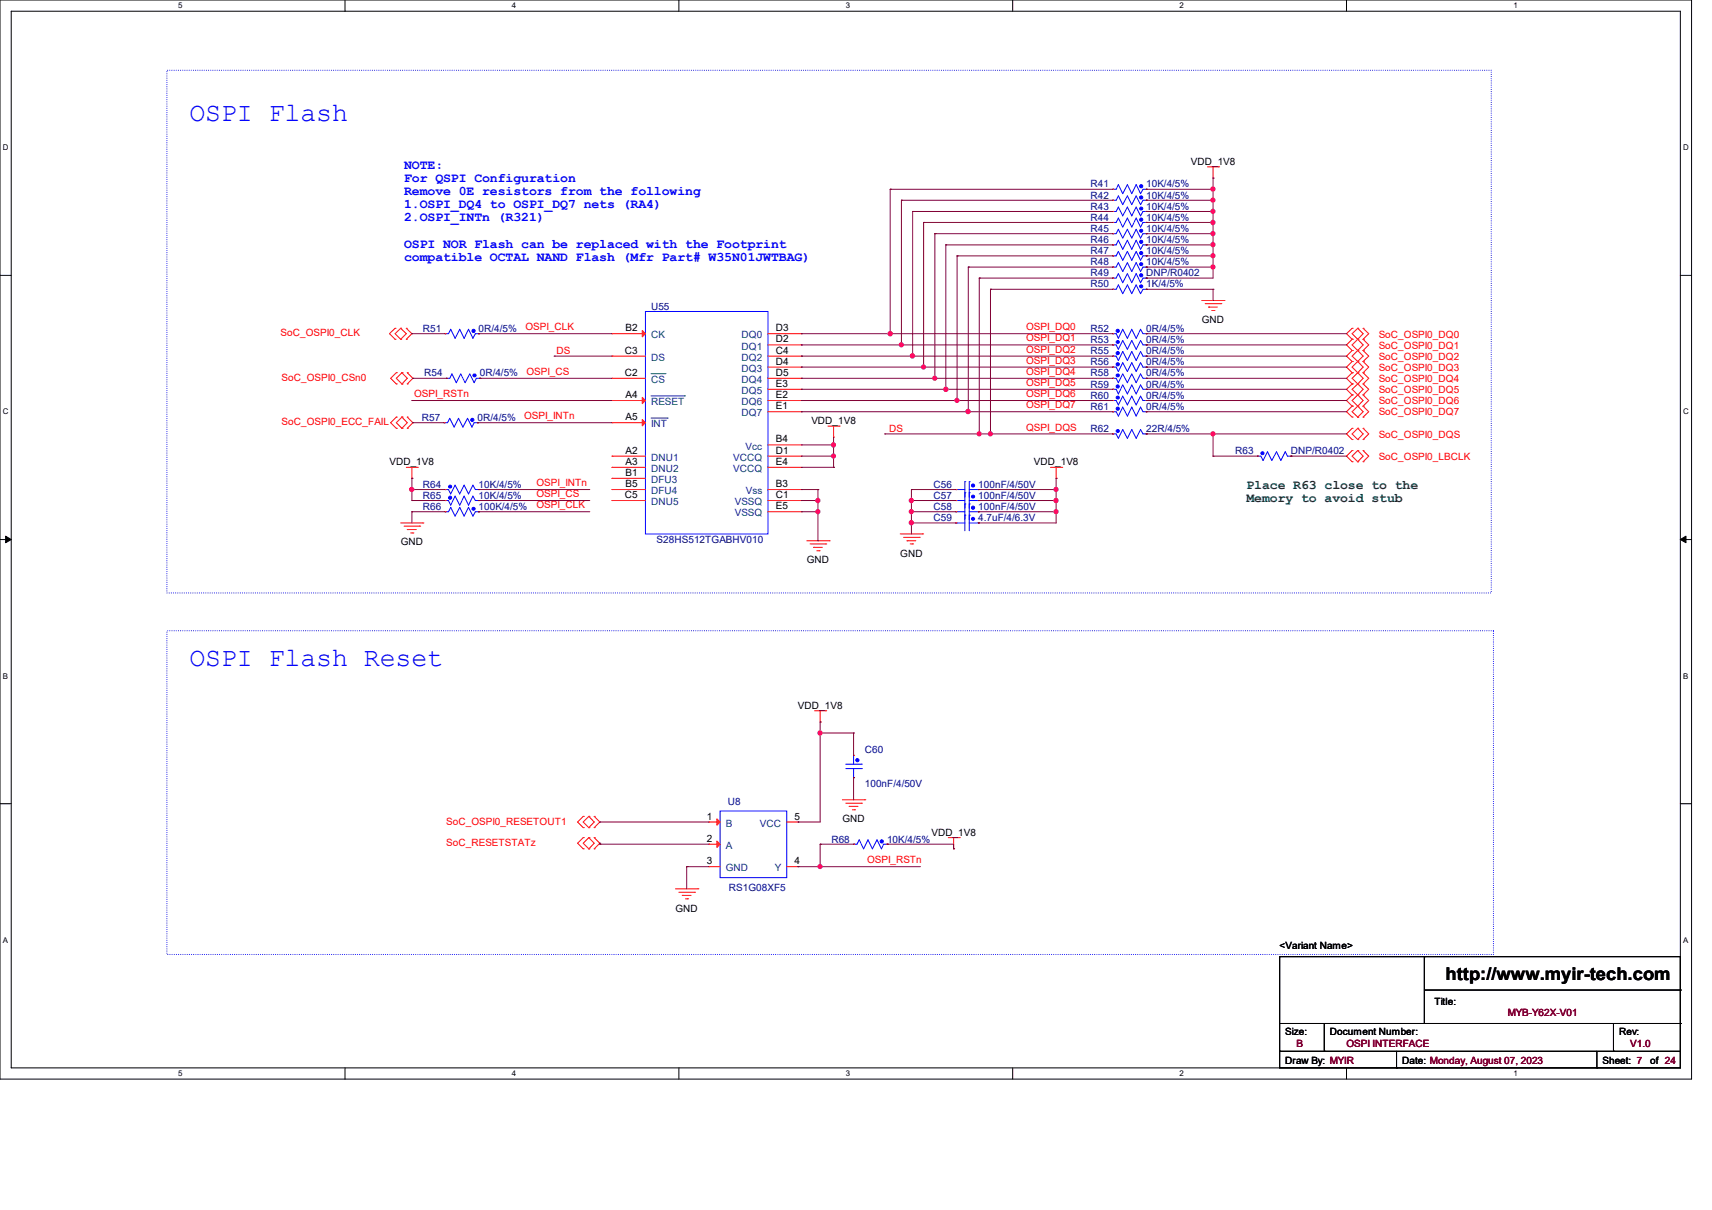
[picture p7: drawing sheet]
<svg xmlns="http://www.w3.org/2000/svg" width="297mm" height="210mm" viewBox="0 0 297 210" stroke-linecap="round" stroke-linejoin="round" font-family="sans-serif">
<g fill="none" stroke="#000" stroke-width=".17">
<path d="M0 0h293.5v187.3h-293.5zM1.9 1.9h289.6v183.4h-289.6zM59.9 0v1.9M117.8 0v1.9M175.7 0v1.9M233.6 0v1.9M0 47.8h1.9M291.5 47.8h2M0 93.6h1.9M1 93l.9 .6-.9 .6zM291.5 93.6l1-.6v1.2zM291.5 93.6h2"/>
<path d="M0 139.5h1.9M291.5 139.5h2M222 166h69.5v19.3h-69.5zM222 177.6h69.5M229.7 177.6v4.9M247.1 166h.1M247.1 166v11.6M247.1 171.8h44.4M279.9 177.6v4.9M291.5 177.6h.1M291.5 171.8h.1M59.9 185.3v2"/>
<path d="M117.8 185.3v2M175.7 185.3v2M222 182.5h.1M222 182.5h69.5M229.7 182.5h.1M233.6 185.3v2M242.3 185.3h.1M242.3 182.5v2.8M277 185.3h.1M277 182.5v2.8M279.9 182.5h.1"/>
</g>
<path d="M1 93l.9 .6-.9 .6zM291.5 93.6l1-.6v1.2z" fill="#000"/>
<path d="M29 12.2h229.7v90.7h-229.7zM29 109.5h230.1v56.2h-230.1z" fill="none" stroke="#00f" stroke-width=".17" stroke-dasharray="0 .3"/>
<g fill="none" stroke="#f00" stroke-width=".17">
<path d="M209.5 29h1.9M210.4 30.9h.1M210.4 29v1.9M211.4 29h.1M68.5 58.9h.1M68.5 57h.1M68.5 57l-.9 .9 .9 1M69.5 57h.1M69.5 58.9h.1M69.5 57l1 .9-1 1M69.5 57l-1 .9 1 1M70.5 58.9h.1"/>
<path d="M70.5 57h.1M70.5 57l1 .9-1 1M208.5 52.2h3.8M209.1 52.7h2.7M209.7 53.3h.1M209.7 53.3h1.5M210.2 53.9h.4M210.6 53.9h.1M211.8 52.7h.1M212.3 52.2h.1M234.6 57h.1M234.6 58.9h.1"/>
<path d="M234.6 57l-1 .9 1 1M234.6 58.9l-1 1 1 .9M235.5 58.9h.1M235.5 57h.1M235.5 57l-.9 .9 .9 1M235.5 57l1 .9-1 1M235.5 58.9l-.9 1 .9 .9M235.5 58.9l1 1-1 .9M236.5 57h.1M236.5 58.9h.1M236.5 57l.9 .9-.9 1M236.5 58.9l.9 1-.9 .9"/>
<path d="M68.7 66.6h.1M68.7 64.7h.1M68.7 74.3h.1M68.7 72.4h.1M68.7 64.7l-.9 1 .9 .9M68.7 72.4l-.9 1 .9 .9M69.7 64.7h.1M69.7 66.6h.1M69.7 72.4h.1M69.7 74.3h.1M69.7 64.7l1 1-1 .9M69.7 64.7l-1 1 1 .9"/>
<path d="M69.7 72.4l1 1-1 .9M69.7 72.4l-1 1 1 .9M70.7 66.6h.1M70.7 64.7h.1M70.7 74.3h.1M70.7 72.4h.1M70.7 64.7l.9 1-.9 .9M70.7 72.4l.9 1-.9 .9M143.6 74h2M144.6 75.9h.1M144.6 74v1.9M145.6 74h.1"/>
<path d="M234.6 74.3h.1M234.6 76.3h.1M234.6 78.2h.1M234.6 60.8h.1M234.6 62.7h.1M234.6 64.7h.1M234.6 66.6h.1M234.6 68.5h.1M234.6 70.5h.1M234.6 72.4h.1M234.6 74.3l-1 1 1 1M234.6 78.2l-1 1 1 .9"/>
<path d="M234.6 62.7l-1 1 1 1M234.6 60.8l-1 1 1 .9M234.6 64.7l-1 1 1 .9M234.6 68.5l-1 1 1 1M234.6 66.6l-1 1 1 .9M234.6 70.5l-1 1 1 .9M235.5 76.3h.1M235.5 74.3h.1M235.5 78.2h.1M235.5 60.8h.1M235.5 62.7h.1M235.5 64.7h.1"/>
<path d="M235.5 66.6h.1M235.5 68.5h.1M235.5 70.5h.1M235.5 72.4h.1M235.5 74.3l-.9 1 .9 1M235.5 74.3l1 1-1 1M235.5 78.2l-.9 1 .9 .9M235.5 78.2l1 1-1 .9M235.5 60.8l-.9 1 .9 .9M235.5 60.8l1 1-1.9 1.9 .9 1M235.5 62.7l1 1-1 1M235.5 64.7l-.9 1 1.9 1.9-1 .9"/>
<path d="M235.5 64.7l1 1-1 .9M235.5 66.6l-.9 1 .9 .9M235.5 68.5l-.9 1 .9 1M235.5 68.5l1 1-1 1M235.5 70.5l-.9 1 .9 .9M235.5 70.5l1 1-1 .9M236.5 74.3h.1M236.5 76.3h.1M236.5 78.2h.1M236.5 60.8h.1M236.5 62.7h.1M236.5 64.7h.1"/>
<path d="M236.5 66.6h.1M236.5 68.5h.1M236.5 70.5h.1M236.5 72.4h.1M236.5 74.3l.9 1-.9 1M236.5 78.2l.9 1-.9 .9M236.5 62.7l.9 1-.9 1M236.5 60.8l.9 1-.9 .9M236.5 68.5l.9 1-.9 1M236.5 64.7l.9 1-.9 .9M236.5 66.6l.9 1-.9 .9M236.5 70.5l.9 1-.9 .9"/>
<path d="M69.5 90.8h3.9M70.1 91.3h2.7M70.5 81.1h1.9M70.7 91.9h.1M70.7 91.9h1.5M71.2 92.5h.4M71.5 83h.1M71.5 81.1v1.9M71.6 92.5h.1M72.4 81.1h.1M72.8 91.3h.1M73.4 90.8h.1"/>
<path d="M140 93.9h3.8M140.5 94.4h2.8M141.1 95h.1M141.1 95h1.6M141.7 95.6h.4M142.1 95.6h.1M143.3 94.4h.1M143.8 93.9h.1M156.2 92.7h3.9M156.8 93.3h2.7M157.4 93.9h.1M157.4 93.9h1.5"/>
<path d="M157.9 94.4h.4M158.3 94.4h.1M159.5 93.3h.1M160.1 92.7h.1M182.2 81.1h2M183.2 83h.1M183.2 81.1v1.9M184.2 81.1h.1M234.6 80.1h.1M235.5 80.1h.1M236.5 80.1h.1M141.3 123.4h2"/>
<path d="M142.3 125.3h.1M142.3 123.4v1.9M143.3 123.4h.1M146.1 138.8h3.9M146.7 139.4h2.7M147.3 140h.1M147.3 140h1.5M149.4 139.4h.1M150 138.8h.1M101.2 143.6h.1M101.2 141.7h.1M101.2 147.3h.1"/>
<path d="M101.2 145.4h.1M101.2 141.7l-1 1 1 .9M101.2 145.4l-1 .9 1 1M102.2 141.7h.1M102.2 143.6h.1M102.2 145.4h.1M102.2 147.3h.1M102.2 141.7l.9 1-.9 .9M102.2 141.7l-1 1 1 .9M102.2 145.4l.9 .9-.9 1M102.2 145.4l-1 .9 1 1M103.1 143.6h.1"/>
<path d="M103.1 141.7h.1M103.1 147.3h.1M103.1 145.4h.1M103.1 141.7l1 1-1 .9M103.1 145.4l1 .9-1 1M117.2 154.3h3.9M117.8 154.9h2.7M118.4 155.4h.1M118.4 155.4h1.5M118.9 156h.4M119.3 156h.1M120.5 154.9h.1"/>
<path d="M121.1 154.3h.1M147.9 140.5h.4M148.3 140.5h.1M164.5 145.4h1.9M165.4 147.3h.1M165.4 145.4v1.9M166.4 145.4h.1"/>
</g>
<path d="M193 57.9h.1M193 57.9h.6l.4 .8 .8-1.5 .8 1.5 .7-1.5 .8 1.5 .8-1.5 .4 .7h.5M198.8 57.9h.1" fill="none" stroke="#00f" stroke-width=".17"/>
<circle cx="193.9" cy="57.4" r=".28" fill="#00f"/>
<g fill="none" stroke="#00f" stroke-width=".17">
<path d="M218.1 79.2h.1M218.1 79.2h.6l.4 .7 .8-1.5 .7 1.5 .8-1.5 .8 1.5 .8-1.5 .4 .8h.5M223.9 79.2h.1"/>
<circle cx="193.9" cy="57.4" r=".28"/>
</g>
<path d="M193 57.9h.1M198.8 57.9h.1" fill="none" stroke="#f00" stroke-width=".17"/>
<circle cx="219" cy="78.7" r=".27" fill="#00f"/>
<g fill="none" stroke="#00f" stroke-width=".17">
<path d="M193 63.7h.1M193 63.7h.6l.4 .8 .8-1.6 .8 1.6 .7-1.6 .8 1.6 .8-1.6 .4 .8h.5M198.8 63.7h.1"/>
<circle cx="219" cy="78.7" r=".27"/>
</g>
<path d="M218.1 79.2h.1M223.9 79.2h.1" fill="none" stroke="#f00" stroke-width=".17"/>
<circle cx="193.9" cy="63.2" r=".28" fill="#00f"/>
<g fill="none" stroke="#00f" stroke-width=".17">
<path d="M193 40.6h.1M193 40.6h.6l.4-.8 .8 1.5 .8-1.5 .7 1.5 .8-1.5 .8 1.5 .4-.7h.5M198.8 40.6h.1"/>
<circle cx="193.9" cy="63.2" r=".28"/>
</g>
<path d="M193 63.7h.1M198.8 63.7h.1" fill="none" stroke="#f00" stroke-width=".17"/>
<circle cx="198" cy="40" r=".27" fill="#00f"/>
<g fill="none" stroke="#00f" stroke-width=".17">
<path d="M148.1 146.5h.1M148.1 146.5h.6l.4-.7 .7 1.5 .8-1.5 .7 1.5 .8-1.5 .8 1.5 .4-.8h.6M153.9 146.5h.1"/>
<circle cx="198" cy="40" r=".27"/>
</g>
<path d="M193 40.6h.1M198.8 40.6h.1" fill="none" stroke="#f00" stroke-width=".17"/>
<circle cx="153" cy="146" r=".28" fill="#00f"/>
<g fill="none" stroke="#00f" stroke-width=".17">
<path d="M77.2 57.9h.1M77.2 57.9h.6l.4-.7 .8 1.5 .8-1.5 .7 1.5 .8-1.5 .7 1.5 .5-.8h.5M83 57.9h.1"/>
<circle cx="153" cy="146" r=".28"/>
</g>
<path d="M148.1 146.5h.1M153.9 146.5h.1" fill="none" stroke="#f00" stroke-width=".17"/>
<circle cx="82.1" cy="57.4" r=".28" fill="#00f"/>
<g fill="none" stroke="#00f" stroke-width=".17">
<path d="M77.2 88.8h.1M77.2 88.8h.6l.4-.7 .8 1.5 .8-1.5 .7 1.5 .8-1.5 .7 1.5 .5-.8h.5M83 88.8h.1"/>
<circle cx="82.1" cy="57.4" r=".28"/>
</g>
<path d="M77.2 57.9h.1M83 57.9h.1" fill="none" stroke="#f00" stroke-width=".17"/>
<circle cx="82.2" cy="88.3" r=".27" fill="#00f"/>
<g fill="none" stroke="#00f" stroke-width=".17">
<path d="M193 32.9h.1M193 32.9h.6l.4-.9 .8 1.6 .8-1.6 .7 1.6 .8-1.6 .8 1.6 .4-.7h.5M198.8 32.9h.1"/>
<circle cx="82.2" cy="88.3" r=".27"/>
</g>
<path d="M77.2 88.8h.1M83 88.8h.1" fill="none" stroke="#f00" stroke-width=".17"/>
<circle cx="198" cy="32.3" r=".28" fill="#00f"/>
<g fill="none" stroke="#00f" stroke-width=".17">
<path d="M193 65.7h.1M193 65.7h.6l.4 .7 .8-1.5 .8 1.5 .7-1.5 .8 1.5 .8-1.5 .4 .8h.5M198.8 65.7h.1"/>
<circle cx="198" cy="32.3" r=".28"/>
</g>
<path d="M193 32.9h.1M198.8 32.9h.1" fill="none" stroke="#f00" stroke-width=".17"/>
<circle cx="193.9" cy="65.2" r=".27" fill="#00f"/>
<g fill="none" stroke="#00f" stroke-width=".17">
<path d="M112 54.1h21.2v38.6h-21.2z"/>
<circle cx="193.9" cy="65.2" r=".27"/>
</g>
<path d="M193 65.7h.1M198.8 65.7h.1" fill="none" stroke="#f00" stroke-width=".17"/>
<path d="M111.4 57.4l.6 .5-.6 .6z" fill="#f00"/>
<g fill="none" stroke="#f00" stroke-width=".17">
<path d="M106.2 57.9h.1M106.2 57.9h5.8M111.4 57.4l.6 .5-.6 .6zM133.2 57.9h5.8M133.2 59.9h5.8M139 57.9h.1M139 59.9h.1M106.2 79.2h.1M106.2 65.7h.1M106.2 79.2h5.8M106.2 65.7h5.8M133.2 61.8h5.8"/>
<path d="M133.2 63.7h5.8M133.2 65.7h5.8M133.2 67.6h5.8M133.2 69.5h5.8M133.2 71.5h5.8M139 61.8h.1M139 63.7h.1M139 65.7h.1M139 67.6h.1M139 69.5h.1M139 71.5h.1M106.2 81.1h.1"/>
<path d="M106.2 81.1h5.8"/>
</g>
<path d="M112.9 64.9h2.5M115.4 64.9h.1" fill="none" stroke="#004080" stroke-width=".17"/>
<path d="M111.4 69l.6 .5-.6 .6z" fill="#f00"/>
<path d="M106.2 69.5h.1M106.2 69.5h5.8M111.4 69l.6 .5-.6 .6zM106.2 83h.1M106.2 85h.1M106.2 83h5.8M106.2 85h5.8" fill="none" stroke="#f00" stroke-width=".17"/>
<path d="M112.9 68.7h5.8M118.7 68.7h.1" fill="none" stroke="#004080" stroke-width=".17"/>
<path d="M111.4 72.8l.6 .6-.6 .5z" fill="#f00"/>
<g fill="none" stroke="#f00" stroke-width=".17">
<path d="M106.2 73.4h.1M106.2 61.8h.1M106.2 73.4h5.8M106.2 61.8h5.8M111.4 72.8l.6 .6-.6 .5zM133.2 77.2h5.8M133.2 79.2h5.8M139 77.2h.1M139 79.2h.1M106.2 86.9h.1M106.2 86.9h5.8M133.2 81.1h5.8"/>
<path d="M133.2 85h5.8M133.2 86.9h5.8M133.2 88.8h5.8M139 81.1h.1M139 85h.1M139 86.9h.1M139 88.8h.1"/>
</g>
<path d="M112.9 72.6h2.8M115.7 72.6h.1" fill="none" stroke="#004080" stroke-width=".17"/>
<path d="M193 59.9h.1M193 59.9h.6l.4 .7 .8-1.5 .8 1.5 .7-1.5 .8 1.5 .8-1.5 .4 .8h.5M198.8 59.9h.1" fill="none" stroke="#00f" stroke-width=".17"/>
<circle cx="193.9" cy="59.4" r=".27" fill="#00f"/>
<g fill="none" stroke="#00f" stroke-width=".17">
<path d="M193 34.8h.1M193 34.8h.6l.4-.8 .8 1.5 .8-1.5 .7 1.5 .8-1.5 .8 1.5 .4-.7h.5M198.8 34.8h.1"/>
<circle cx="193.9" cy="59.4" r=".27"/>
</g>
<path d="M193 59.9h.1M198.8 59.9h.1" fill="none" stroke="#f00" stroke-width=".17"/>
<circle cx="198" cy="34.3" r=".28" fill="#00f"/>
<g fill="none" stroke="#00f" stroke-width=".17">
<path d="M193 46.4h.1M193 46.4h.6l.4-.8 .8 1.5 .8-1.5 .7 1.5 .8-1.5 .8 1.5 .4-.7h.5M198.8 46.4h.1"/>
<circle cx="198" cy="34.3" r=".28"/>
</g>
<path d="M193 34.8h.1M198.8 34.8h.1" fill="none" stroke="#f00" stroke-width=".17"/>
<circle cx="198" cy="45.8" r=".27" fill="#00f"/>
<g fill="none" stroke="#00f" stroke-width=".17">
<path d="M193 67.6h.1M193 67.6h.6l.4 .8 .8-1.6 .8 1.6 .7-1.6 .8 1.6 .8-1.6 .4 .8h.5M198.8 67.6h.1"/>
<circle cx="198" cy="45.8" r=".27"/>
</g>
<path d="M193 46.4h.1M198.8 46.4h.1" fill="none" stroke="#f00" stroke-width=".17"/>
<circle cx="193.9" cy="67.1" r=".28" fill="#00f"/>
<g fill="none" stroke="#00f" stroke-width=".17">
<path d="M193 61.8h.1M193 61.8h.6l.4 .8 .8-1.6 .8 1.6 .7-1.6 .8 1.6 .8-1.6 .4 .8h.5M198.8 61.8h.1"/>
<circle cx="193.9" cy="67.1" r=".28"/>
</g>
<path d="M193 67.6h.1M198.8 67.6h.1" fill="none" stroke="#f00" stroke-width=".17"/>
<circle cx="193.9" cy="61.3" r=".28" fill="#00f"/>
<g fill="none" stroke="#00f" stroke-width=".17">
<path d="M77.4 65.7h.1M77.4 65.7h.6l.4-.8 .8 1.5 .7-1.5 .8 1.5 .8-1.5 .8 1.5 .3-.7h.6M83.2 65.7h.1"/>
<circle cx="193.9" cy="61.3" r=".28"/>
</g>
<path d="M193 61.8h.1M198.8 61.8h.1" fill="none" stroke="#f00" stroke-width=".17"/>
<circle cx="82.3" cy="65.2" r=".27" fill="#00f"/>
<g fill="none" stroke="#00f" stroke-width=".17">
<path d="M193 38.6h.1M193 38.6h.6l.4-.8 .8 1.6 .8-1.6 .7 1.6 .8-1.6 .8 1.6 .4-.8h.5M198.8 38.6h.1"/>
<circle cx="82.3" cy="65.2" r=".27"/>
</g>
<path d="M77.4 65.7h.1M83.2 65.7h.1" fill="none" stroke="#f00" stroke-width=".17"/>
<circle cx="198" cy="38.1" r=".28" fill="#00f"/>
<g fill="none" stroke="#00f" stroke-width=".17">
<path d="M77.2 86.9h.1M77.2 86.9h.6l.4 .8 .8-1.6 .8 1.6 .7-1.6 .8 1.6 .7-1.6 .5 .8h.5M83 86.9h.1"/>
<circle cx="198" cy="38.1" r=".28"/>
</g>
<path d="M193 38.6h.1M198.8 38.6h.1" fill="none" stroke="#f00" stroke-width=".17"/>
<circle cx="78.1" cy="86.4" r=".28" fill="#00f"/>
<g fill="none" stroke="#00f" stroke-width=".17">
<path d="M193 69.5h.1M193 69.5h.6l.4 .8 .8-1.6 .8 1.6 .7-1.6 .8 1.6 .8-1.6 .4 .8h.5M198.8 69.5h.1"/>
<circle cx="78.1" cy="86.4" r=".28"/>
</g>
<path d="M77.2 86.9h.1M83 86.9h.1" fill="none" stroke="#f00" stroke-width=".17"/>
<circle cx="193.9" cy="69" r=".27" fill="#00f"/>
<g fill="none" stroke="#00f" stroke-width=".17">
<path d="M193 42.5h.1M193 42.5h.6l.4-.8 .8 1.6 .8-1.6 .7 1.6 .8-1.6 .8 1.6 .4-.8h.5M198.8 42.5h.1"/>
<circle cx="193.9" cy="69" r=".27"/>
</g>
<path d="M193 69.5h.1M198.8 69.5h.1" fill="none" stroke="#f00" stroke-width=".17"/>
<circle cx="198" cy="42" r=".28" fill="#00f"/>
<g fill="none" stroke="#00f" stroke-width=".17">
<path d="M165.8 86.9h.1M165.8 86.9h1.6M167.4 85.5h.1M167.4 85.5v2.7M168.1 85.5h.1M168.1 85.5v2.7M168.1 86.9h1.6M169.7 86.9h.1"/>
<circle cx="198" cy="42" r=".28"/>
</g>
<path d="M193 42.5h.1M198.8 42.5h.1" fill="none" stroke="#f00" stroke-width=".17"/>
<circle cx="168.8" cy="86.2" r=".27" fill="#00f"/>
<g fill="none" stroke="#00f" stroke-width=".17">
<path d="M77.2 85h.1M77.2 85h.6l.4 .7 .8-1.5 .8 1.5 .7-1.5 .8 1.5 .7-1.5 .5 .8h.5M83 85h.1"/>
<circle cx="168.8" cy="86.2" r=".27"/>
</g>
<path d="M165.8 86.9h.1M169.7 86.9h.1" fill="none" stroke="#f00" stroke-width=".17"/>
<circle cx="78.1" cy="84.5" r=".27" fill="#00f"/>
<g fill="none" stroke="#00f" stroke-width=".17">
<path d="M165.8 90.8h.1M165.8 90.8h1.6M167.4 89.4h.1M167.4 89.4v2.7M168.1 89.4h.1M168.1 89.4v2.7M168.1 90.8h1.6M169.7 90.8h.1"/>
<circle cx="78.1" cy="84.5" r=".27"/>
</g>
<path d="M77.2 85h.1M83 85h.1" fill="none" stroke="#f00" stroke-width=".17"/>
<circle cx="168.8" cy="90" r=".27" fill="#00f"/>
<g fill="none" stroke="#00f" stroke-width=".17">
<path d="M193 48.3h.1M193 48.3h.6l.4-.8 .8 1.6 .8-1.6 .7 1.6 .8-1.6 .8 1.6 .4-.8h.5M198.8 48.3h.1"/>
<circle cx="168.8" cy="90" r=".27"/>
</g>
<path d="M165.8 90.8h.1M169.7 90.8h.1" fill="none" stroke="#f00" stroke-width=".17"/>
<circle cx="198" cy="47.8" r=".28" fill="#00f"/>
<g fill="none" stroke="#00f" stroke-width=".17">
<path d="M193 71.5h.1M193 71.5h.6l.4 .7 .8-1.5 .8 1.5 .7-1.5 .8 1.5 .8-1.5 .4 .8h.5M198.8 71.5h.1"/>
<circle cx="198" cy="47.8" r=".28"/>
</g>
<path d="M193 48.3h.1M198.8 48.3h.1" fill="none" stroke="#f00" stroke-width=".17"/>
<circle cx="193.9" cy="70.9" r=".28" fill="#00f"/>
<g fill="none" stroke="#00f" stroke-width=".17">
<path d="M193 44.4h.1M193 44.4h.6l.4-.8 .8 1.6 .8-1.6 .7 1.6 .8-1.6 .8 1.6 .4-.8h.5M198.8 44.4h.1"/>
<circle cx="193.9" cy="70.9" r=".28"/>
</g>
<path d="M193 71.5h.1M198.8 71.5h.1" fill="none" stroke="#f00" stroke-width=".17"/>
<circle cx="198" cy="43.9" r=".28" fill="#00f"/>
<g fill="none" stroke="#00f" stroke-width=".17">
<path d="M146.7 133.4h2.7M146.7 132.6h2.7M148.1 131.1h.1M148.1 135h.1M148.1 131.1v1.5M148.1 133.4v1.6M149.4 133.4h.1M149.4 132.6h.1"/>
<circle cx="198" cy="43.9" r=".28"/>
</g>
<path d="M193 44.4h.1M198.8 44.4h.1" fill="none" stroke="#f00" stroke-width=".17"/>
<circle cx="148.7" cy="131.9" r=".28" fill="#00f"/>
<g fill="none" stroke="#00f" stroke-width=".17">
<path d="M124.9 140.8h11.6v11.5h-11.6z"/>
<circle cx="148.7" cy="131.9" r=".28"/>
</g>
<path d="M148.1 131.1h.1M148.1 135h.1" fill="none" stroke="#f00" stroke-width=".17"/>
<path d="M124.4 142.1l.5 .6-.5 .5z" fill="#f00"/>
<path d="M123 142.7h.1M123 142.7h1.9M124.4 142.1l.5 .6-.5 .5z" fill="none" stroke="#f00" stroke-width=".17"/>
<path d="M124.4 146l.5 .5-.5 .6z" fill="#f00"/>
<path d="M123 146.5h.1M123 150.4h.1M123 146.5h1.9M123 150.4h1.9M124.4 146l.5 .5-.5 .6zM136.5 150.4h1.9M136.5 142.7h1.9M138.4 150.4h.1M138.4 142.7h.1" fill="none" stroke="#f00" stroke-width=".17"/>
<path d="M77 73.4h.1M77 73.4h.6l.4-.8 .8 1.5 .7-1.5 .8 1.5 .8-1.5 .8 1.5 .4-.7h.5M82.8 73.4h.1" fill="none" stroke="#00f" stroke-width=".17"/>
<circle cx="81.9" cy="72.9" r=".28" fill="#00f"/>
<g fill="none" stroke="#00f" stroke-width=".17">
<path d="M165.8 88.8h.1M165.8 88.8h1.6M167.4 87.5h.1M167.4 87.5v2.7M168.1 87.5h.1M168.1 87.5v2.7M168.1 88.8h1.6M169.7 88.8h.1"/>
<circle cx="81.9" cy="72.9" r=".28"/>
</g>
<path d="M77 73.4h.1M82.8 73.4h.1" fill="none" stroke="#f00" stroke-width=".17"/>
<circle cx="168.8" cy="88.1" r=".28" fill="#00f"/>
<g fill="none" stroke="#00f" stroke-width=".17">
<path d="M193 36.7h.1M193 36.7h.6l.4-.8 .8 1.6 .8-1.6 .7 1.6 .8-1.6 .8 1.6 .4-.8h.5M198.8 36.7h.1"/>
<circle cx="168.8" cy="88.1" r=".28"/>
</g>
<path d="M165.8 88.8h.1M169.7 88.8h.1" fill="none" stroke="#f00" stroke-width=".17"/>
<circle cx="198" cy="36.2" r=".27" fill="#00f"/>
<g fill="none" stroke="#00f" stroke-width=".17">
<path d="M165.8 85h.1M165.8 85h1.6M167.4 83.6h.1M167.4 83.6v2.7M168.1 83.6h.1M168.1 83.6v2.7M168.1 85h1.6M169.7 85h.1"/>
<circle cx="198" cy="36.2" r=".27"/>
</g>
<path d="M193 36.7h.1M198.8 36.7h.1" fill="none" stroke="#f00" stroke-width=".17"/>
<circle cx="168.8" cy="84.3" r=".28" fill="#00f"/>
<g fill="none" stroke="#00f" stroke-width=".17">
<path d="M193 75.3h.1M193 75.3h.6l.4 .8 .8-1.6 .8 1.6 .7-1.6 .8 1.6 .8-1.6 .4 .8h.5M198.8 75.3h.1"/>
<circle cx="168.8" cy="84.3" r=".28"/>
</g>
<path d="M165.8 85h.1M169.7 85h.1" fill="none" stroke="#f00" stroke-width=".17"/>
<circle cx="193.9" cy="74.8" r=".27" fill="#00f"/>
<g fill="none" stroke="#00f" stroke-width=".17">
<path d="M193 50.2h.1M193 50.2h.6l.4-.8 .8 1.6 .8-1.6 .7 1.6 .8-1.6 .8 1.6 .4-.8h.5M198.8 50.2h.1"/>
<circle cx="193.9" cy="74.8" r=".27"/>
</g>
<path d="M193 75.3h.1M198.8 75.3h.1" fill="none" stroke="#f00" stroke-width=".17"/>
<circle cx="198" cy="49.7" r=".27" fill="#00f"/>
<circle cx="198" cy="49.7" r=".27" fill="none" stroke="#00f" stroke-width=".17"/>
<path d="M193 50.2h.1M198.8 50.2h.1" fill="none" stroke="#f00" stroke-width=".17"/>
<path d="M169.9 48.3h.1M169.9 48.3v27M183.2 83h.1M183.2 83v2" fill="none" stroke="#800040" stroke-width=".17"/>
<circle cx="169.9" cy="75.3" r=".36" fill="#f0f"/>
<circle cx="169.9" cy="75.3" r=".36" fill="none" stroke="#f0f" stroke-width=".17"/>
<path d="M198.8 75.3h.1M198.8 75.3h34.8M210.4 75.3h.1" fill="none" stroke="#800040" stroke-width=".17"/>
<circle cx="210.4" cy="75.3" r=".36" fill="#f0f"/>
<circle cx="210.4" cy="75.3" r=".36" fill="none" stroke="#f0f" stroke-width=".17"/>
<g fill="none" stroke="#800040" stroke-width=".17">
<path d="M154.4 32.9h.1M154.4 32.9v25M156.4 34.8h.1M156.4 34.8v25.1M158.3 36.7h.1M158.3 36.7v25.1M160.2 38.6h.1M160.2 38.6v25.1M210.4 30.9h.1M210.4 30.9v2M139 59.9h.1M139 59.9h54"/>
<path d="M154.4 57.9h.1M154.4 57.9h38.6M156.4 59.9h.1M162.2 40.6h.1M162.2 40.6v25.1M164.1 42.5h.1M164.1 42.5v25.1M166 44.4h.1M166 44.4v25.1M168 46.4h.1M168 46.4v25.1M153.5 75.3h.1"/>
<path d="M153.5 75.3h16.4M158.3 61.8h.1M158.3 61.8h34.7M160.2 63.7h.1M160.2 63.7h32.8M162.2 65.7h.1M162.2 65.7h30.8M164.1 67.6h.1M164.1 67.6h28.9M166 69.5h.1M166 69.5h27M168 71.5h.1"/>
<path d="M168 71.5h25M198.8 63.7h.1M198.8 63.7h34.8M210.4 75.3h.1M210.4 75.3v3.9"/>
</g>
<circle cx="156.4" cy="59.8" r=".36" fill="#f0f"/>
<circle cx="156.4" cy="59.8" r=".36" fill="none" stroke="#f0f" stroke-width=".17"/>
<path d="M139 67.6h.1M139 67.6h25.1" fill="none" stroke="#800040" stroke-width=".17"/>
<circle cx="164.1" cy="67.6" r=".38" fill="#f0f"/>
<circle cx="164.1" cy="67.6" r=".38" fill="none" stroke="#f0f" stroke-width=".17"/>
<path d="M139 61.8h.1M139 61.8h19.3" fill="none" stroke="#800040" stroke-width=".17"/>
<circle cx="158.3" cy="61.8" r=".38" fill="#f0f"/>
<circle cx="158.3" cy="61.8" r=".38" fill="none" stroke="#f0f" stroke-width=".17"/>
<path d="M139 69.5h.1M139 69.5h27" fill="none" stroke="#800040" stroke-width=".17"/>
<circle cx="166" cy="69.5" r=".36" fill="#f0f"/>
<circle cx="166" cy="69.5" r=".36" fill="none" stroke="#f0f" stroke-width=".17"/>
<path d="M139 63.7h.1M139 63.7h21.2" fill="none" stroke="#800040" stroke-width=".17"/>
<circle cx="160.2" cy="63.7" r=".36" fill="#f0f"/>
<circle cx="160.2" cy="63.7" r=".36" fill="none" stroke="#f0f" stroke-width=".17"/>
<path d="M139 57.9h.1M139 57.9h15.4" fill="none" stroke="#800040" stroke-width=".17"/>
<circle cx="154.4" cy="57.9" r=".38" fill="#f0f"/>
<circle cx="154.4" cy="57.9" r=".38" fill="none" stroke="#f0f" stroke-width=".17"/>
<path d="M139 65.7h.1M139 65.7h23.2" fill="none" stroke="#800040" stroke-width=".17"/>
<circle cx="162.2" cy="65.6" r=".36" fill="#f0f"/>
<circle cx="162.2" cy="65.6" r=".36" fill="none" stroke="#f0f" stroke-width=".17"/>
<path d="M139 71.5h.1M139 71.5h29" fill="none" stroke="#800040" stroke-width=".17"/>
<circle cx="167.9" cy="71.4" r=".38" fill="#f0f"/>
<circle cx="167.9" cy="71.4" r=".38" fill="none" stroke="#f0f" stroke-width=".17"/>
<path d="M183.2 85h.1M183.2 85v1.9" fill="none" stroke="#800040" stroke-width=".17"/>
<circle cx="183.2" cy="84.9" r=".36" fill="#f0f"/>
<circle cx="183.2" cy="84.9" r=".36" fill="none" stroke="#f0f" stroke-width=".17"/>
<g fill="none" stroke="#800040" stroke-width=".17">
<path d="M154.4 32.9h.1M154.4 32.9h38.6M156.4 34.8h.1M156.4 34.8h36.6M158.3 36.7h.1M158.3 36.7h34.7M160.2 38.6h.1M160.2 38.6h32.8M198.8 32.9h.1M198.8 32.9h11.6M71.5 57.9h.1M71.5 57.9h5.7"/>
<path d="M83 57.9h.1M83 57.9h23.2M162.2 40.6h.1M162.2 40.6h30.8M164.1 42.5h.1M164.1 42.5h28.9M166 44.4h.1M166 44.4h27M168 46.4h.1M168 46.4h25M169.9 48.3h.1M169.9 48.3h23.1"/>
<path d="M198.8 57.9h.1M198.8 59.9h.1M198.8 57.9h34.8M198.8 59.9h34.8M210.4 50.2h.1M210.4 50.2v2M71.5 69.5h.1M71.5 69.5h34.7M71.6 65.7h.1M71.6 73.4h.1M71.6 73.4h5.4M71.6 65.7h5.8"/>
<path d="M82.8 73.4h.1M82.8 73.4h23.4M169.9 75.3h.1M169.9 75.3h1.9M198.8 61.8h.1M198.8 65.7h.1M198.8 67.6h.1M198.8 69.5h.1M198.8 71.5h.1M198.8 69.5h34.8M198.8 65.7h34.8M198.8 61.8h34.8"/>
<path d="M198.8 67.6h34.8M198.8 71.5h34.8M210.4 79.2h.1M210.4 79.2h7.7M223.9 79.2h.1M223.9 79.2h9.7M158.1 85h.1M158.1 85v1.9"/>
</g>
<circle cx="210.4" cy="32.8" r=".37" fill="#f0f"/>
<circle cx="210.4" cy="32.8" r=".37" fill="none" stroke="#f0f" stroke-width=".17"/>
<path d="M210.4 32.9h.1M210.4 32.9v1.9M198.8 48.3h.1M198.8 46.4h.1M198.8 48.3h11.6M198.8 46.4h11.6" fill="none" stroke="#800040" stroke-width=".17"/>
<circle cx="210.4" cy="46.3" r=".36" fill="#f0f"/>
<circle cx="210.4" cy="46.3" r=".36" fill="none" stroke="#f0f" stroke-width=".17"/>
<path d="M198.8 44.4h.1M198.8 42.5h.1M198.8 44.4h11.6M198.8 42.5h11.6M210.4 46.4h.1M210.4 44.4h.1M210.4 42.5h.1M210.4 42.5v5.8" fill="none" stroke="#800040" stroke-width=".17"/>
<circle cx="210.4" cy="44.4" r=".36" fill="#f0f"/>
<circle cx="210.4" cy="44.4" r=".36" fill="none" stroke="#f0f" stroke-width=".17"/>
<path d="M198.8 40.6h.1M198.8 40.6h11.6M210.4 40.6h.1M210.4 40.6v1.9" fill="none" stroke="#800040" stroke-width=".17"/>
<circle cx="210.4" cy="42.5" r=".37" fill="#f0f"/>
<circle cx="210.4" cy="42.5" r=".37" fill="none" stroke="#f0f" stroke-width=".17"/>
<circle cx="210.4" cy="40.5" r=".36" fill="#f0f"/>
<circle cx="210.4" cy="40.5" r=".36" fill="none" stroke="#f0f" stroke-width=".17"/>
<path d="M198.8 38.6h.1M198.8 36.7h.1M198.8 38.6h11.6M198.8 36.7h11.6M210.4 38.6h.1M210.4 38.6v2" fill="none" stroke="#800040" stroke-width=".17"/>
<circle cx="210.4" cy="36.7" r=".36" fill="#f0f"/>
<circle cx="210.4" cy="36.7" r=".36" fill="none" stroke="#f0f" stroke-width=".17"/>
<path d="M210.4 36.7h.1M210.4 36.7v1.9" fill="none" stroke="#800040" stroke-width=".17"/>
<circle cx="210.4" cy="38.6" r=".37" fill="#f0f"/>
<circle cx="210.4" cy="38.6" r=".37" fill="none" stroke="#f0f" stroke-width=".17"/>
<path d="M198.8 34.8h.1M198.8 34.8h11.6M210.4 34.8h.1M210.4 34.8v1.9" fill="none" stroke="#800040" stroke-width=".17"/>
<circle cx="210.4" cy="34.7" r=".36" fill="#f0f"/>
<circle cx="210.4" cy="34.7" r=".36" fill="none" stroke="#f0f" stroke-width=".17"/>
<path d="M198.8 50.2h.1M198.8 50.2h11.6M169.7 85h.1M169.7 86.9h.1M169.7 85h13.5M169.7 86.9h13.5M183.2 86.9h.1M183.2 86.9v1.9" fill="none" stroke="#800040" stroke-width=".17"/>
<circle cx="183.2" cy="86.9" r=".37" fill="#f0f"/>
<circle cx="183.2" cy="86.9" r=".37" fill="none" stroke="#f0f" stroke-width=".17"/>
<path d="M169.7 88.8h.1M169.7 88.8h13.5M183.2 88.8h.1M183.2 88.8v2" fill="none" stroke="#800040" stroke-width=".17"/>
<circle cx="183.2" cy="88.8" r=".36" fill="#f0f"/>
<circle cx="183.2" cy="88.8" r=".36" fill="none" stroke="#f0f" stroke-width=".17"/>
<path d="M158.1 85h.1M158.1 86.9h.1M158.1 85h7.7M158.1 86.9h7.7M158.1 86.9v1.9M169.7 90.8h.1M169.7 90.8h13.5" fill="none" stroke="#800040" stroke-width=".17"/>
<circle cx="158.1" cy="86.9" r=".37" fill="#f0f"/>
<circle cx="158.1" cy="86.9" r=".37" fill="none" stroke="#f0f" stroke-width=".17"/>
<path d="M158.1 88.8h.1M158.1 88.8h7.7" fill="none" stroke="#800040" stroke-width=".17"/>
<circle cx="158.1" cy="88.8" r=".36" fill="#f0f"/>
<circle cx="158.1" cy="88.8" r=".36" fill="none" stroke="#f0f" stroke-width=".17"/>
<path d="M158.1 88.8h.1M158.1 90.8h.1M158.1 88.8v2M158.1 90.8h7.7" fill="none" stroke="#800040" stroke-width=".17"/>
<circle cx="158.1" cy="90.7" r=".37" fill="#f0f"/>
<circle cx="158.1" cy="90.7" r=".37" fill="none" stroke="#f0f" stroke-width=".17"/>
<path d="M71.5 83h.1M71.5 85h.1M71.5 86.9h.1M71.5 85h5.7M71.5 86.9h5.7M71.5 83v3.9M83 85h.1M83 86.9h.1M83 85h19.3M83 86.9h19.3M158.1 90.8h.1M158.1 90.8v1.9" fill="none" stroke="#800040" stroke-width=".17"/>
<circle cx="71.4" cy="84.9" r=".37" fill="#f0f"/>
<circle cx="71.4" cy="84.9" r=".37" fill="none" stroke="#f0f" stroke-width=".17"/>
<path d="M171.8 50.2h.1M171.8 50.2v25.1M83.2 65.7h.1M83.2 65.7h23M171.8 75.3h.1M171.8 75.3h21.2M71.5 88.8h.1M71.5 88.8h5.7M71.5 88.8v2M83 88.8h.1M83 88.8h19.3" fill="none" stroke="#800040" stroke-width=".17"/>
<circle cx="171.8" cy="75.3" r=".36" fill="#f0f"/>
<circle cx="171.8" cy="75.3" r=".36" fill="none" stroke="#f0f" stroke-width=".17"/>
<path d="M171.8 50.2h.1M171.8 50.2h21.2M138.4 150.4h.1M138.4 150.4h21.3M142.3 146.5h.1M142.3 150.4h.1M142.3 146.5v3.9M165.4 147.3h.1M165.4 146.5v.8" fill="none" stroke="#800040" stroke-width=".17"/>
<circle cx="142.3" cy="150.4" r=".36" fill="#f0f"/>
<circle cx="142.3" cy="150.4" r=".36" fill="none" stroke="#f0f" stroke-width=".17"/>
<path d="M142.3 125.3h.1M142.3 127.2h.1M142.3 125.3v17.4" fill="none" stroke="#800040" stroke-width=".17"/>
<circle cx="142.3" cy="127.2" r=".37" fill="#f0f"/>
<circle cx="142.3" cy="127.2" r=".37" fill="none" stroke="#f0f" stroke-width=".17"/>
<g fill="none" stroke="#800040" stroke-width=".17">
<path d="M96.1 61.8h.1M96.1 61.8h10.1M139 85h2.9M139 88.8h2.9M141.9 85h.1M141.9 86.9h.1M141.9 88.8h.1M141.9 85v1.9M142.3 127.2h.1M142.3 127.2h5.8M148.1 127.2h.1M148.1 135h.1"/>
<path d="M148.1 127.2v3.9M148.1 135v3.8M104.1 142.7h.1M104.1 146.3h.1M104.1 146.5h.1M104.1 142.7h18.9M104.1 146.5h18.9M104.1 146.3v.2M119.1 150.4h.1M119.1 150.4v3.9M119.1 150.4h3.9M138.4 142.7h.1"/>
<path d="M138.4 142.7h3.9M142.3 146.5h.1M142.3 146.5h5.8M153.9 146.5h.1M153.9 146.5h11.5"/>
</g>
<circle cx="141.9" cy="88.8" r=".36" fill="#f0f"/>
<circle cx="141.9" cy="88.8" r=".36" fill="none" stroke="#f0f" stroke-width=".17"/>
<path d="M139 86.9h2.9M141.9 93.9h.1M141.9 86.9h.1M141.9 88.8h.1M141.9 86.9v7" fill="none" stroke="#800040" stroke-width=".17"/>
<circle cx="141.9" cy="86.9" r=".37" fill="#f0f"/>
<circle cx="141.9" cy="86.9" r=".37" fill="none" stroke="#f0f" stroke-width=".17"/>
<path d="M139 79.2h5.6M144.6 77.2h.1M144.6 79.2h.1M144.6 75.9v1.3M144.6 79.2v1.9M139 81.1h5.6M144.6 81.1h.1" fill="none" stroke="#800040" stroke-width=".17"/>
<circle cx="144.6" cy="79.1" r=".36" fill="#f0f"/>
<circle cx="144.6" cy="79.1" r=".36" fill="none" stroke="#f0f" stroke-width=".17"/>
<path d="M139 77.2h5.6M144.6 77.2h.1" fill="none" stroke="#800040" stroke-width=".17"/>
<circle cx="144.6" cy="77.2" r=".37" fill="#f0f"/>
<circle cx="144.6" cy="77.2" r=".37" fill="none" stroke="#f0f" stroke-width=".17"/>
<path d="M144.6 79.2h.1M144.6 77.2v2" fill="none" stroke="#800040" stroke-width=".17"/>
<circle cx="169.9" cy="75.3" r=".36" fill="#f0f"/>
<circle cx="169.9" cy="75.3" r=".36" fill="none" stroke="#f0f" stroke-width=".17"/>
<circle cx="210.4" cy="75.3" r=".36" fill="#f0f"/>
<circle cx="210.4" cy="75.3" r=".36" fill="none" stroke="#f0f" stroke-width=".17"/>
<circle cx="156.4" cy="59.8" r=".36" fill="#f0f"/>
<circle cx="156.4" cy="59.8" r=".36" fill="none" stroke="#f0f" stroke-width=".17"/>
<circle cx="164.1" cy="67.6" r=".38" fill="#f0f"/>
<circle cx="164.1" cy="67.6" r=".38" fill="none" stroke="#f0f" stroke-width=".17"/>
<circle cx="158.3" cy="61.8" r=".38" fill="#f0f"/>
<circle cx="158.3" cy="61.8" r=".38" fill="none" stroke="#f0f" stroke-width=".17"/>
<circle cx="166" cy="69.5" r=".36" fill="#f0f"/>
<circle cx="166" cy="69.5" r=".36" fill="none" stroke="#f0f" stroke-width=".17"/>
<circle cx="160.2" cy="63.7" r=".36" fill="#f0f"/>
<circle cx="160.2" cy="63.7" r=".36" fill="none" stroke="#f0f" stroke-width=".17"/>
<circle cx="154.4" cy="57.9" r=".38" fill="#f0f"/>
<circle cx="154.4" cy="57.9" r=".38" fill="none" stroke="#f0f" stroke-width=".17"/>
<circle cx="162.2" cy="65.6" r=".36" fill="#f0f"/>
<circle cx="162.2" cy="65.6" r=".36" fill="none" stroke="#f0f" stroke-width=".17"/>
<circle cx="167.9" cy="71.4" r=".38" fill="#f0f"/>
<circle cx="167.9" cy="71.4" r=".38" fill="none" stroke="#f0f" stroke-width=".17"/>
<circle cx="183.2" cy="84.9" r=".36" fill="#f0f"/>
<circle cx="183.2" cy="84.9" r=".36" fill="none" stroke="#f0f" stroke-width=".17"/>
<circle cx="210.4" cy="32.8" r=".37" fill="#f0f"/>
<circle cx="210.4" cy="32.8" r=".37" fill="none" stroke="#f0f" stroke-width=".17"/>
<circle cx="210.4" cy="46.3" r=".36" fill="#f0f"/>
<circle cx="210.4" cy="46.3" r=".36" fill="none" stroke="#f0f" stroke-width=".17"/>
<circle cx="210.4" cy="44.4" r=".36" fill="#f0f"/>
<circle cx="210.4" cy="44.4" r=".36" fill="none" stroke="#f0f" stroke-width=".17"/>
<circle cx="210.4" cy="42.5" r=".37" fill="#f0f"/>
<circle cx="210.4" cy="42.5" r=".37" fill="none" stroke="#f0f" stroke-width=".17"/>
<circle cx="210.4" cy="40.5" r=".36" fill="#f0f"/>
<circle cx="210.4" cy="40.5" r=".36" fill="none" stroke="#f0f" stroke-width=".17"/>
<circle cx="210.4" cy="36.7" r=".36" fill="#f0f"/>
<circle cx="210.4" cy="36.7" r=".36" fill="none" stroke="#f0f" stroke-width=".17"/>
<circle cx="210.4" cy="38.6" r=".37" fill="#f0f"/>
<circle cx="210.4" cy="38.6" r=".37" fill="none" stroke="#f0f" stroke-width=".17"/>
<circle cx="210.4" cy="34.7" r=".36" fill="#f0f"/>
<circle cx="210.4" cy="34.7" r=".36" fill="none" stroke="#f0f" stroke-width=".17"/>
<circle cx="183.2" cy="86.9" r=".37" fill="#f0f"/>
<circle cx="183.2" cy="86.9" r=".37" fill="none" stroke="#f0f" stroke-width=".17"/>
<circle cx="183.2" cy="88.8" r=".36" fill="#f0f"/>
<circle cx="183.2" cy="88.8" r=".36" fill="none" stroke="#f0f" stroke-width=".17"/>
<circle cx="158.1" cy="86.9" r=".37" fill="#f0f"/>
<circle cx="158.1" cy="86.9" r=".37" fill="none" stroke="#f0f" stroke-width=".17"/>
<circle cx="158.1" cy="88.8" r=".36" fill="#f0f"/>
<circle cx="158.1" cy="88.8" r=".36" fill="none" stroke="#f0f" stroke-width=".17"/>
<circle cx="158.1" cy="90.7" r=".37" fill="#f0f"/>
<circle cx="158.1" cy="90.7" r=".37" fill="none" stroke="#f0f" stroke-width=".17"/>
<circle cx="71.4" cy="84.9" r=".37" fill="#f0f"/>
<circle cx="71.4" cy="84.9" r=".37" fill="none" stroke="#f0f" stroke-width=".17"/>
<circle cx="171.8" cy="75.3" r=".36" fill="#f0f"/>
<circle cx="171.8" cy="75.3" r=".36" fill="none" stroke="#f0f" stroke-width=".17"/>
<circle cx="142.3" cy="150.4" r=".36" fill="#f0f"/>
<circle cx="142.3" cy="150.4" r=".36" fill="none" stroke="#f0f" stroke-width=".17"/>
<circle cx="142.3" cy="127.2" r=".37" fill="#f0f"/>
<circle cx="142.3" cy="127.2" r=".37" fill="none" stroke="#f0f" stroke-width=".17"/>
<circle cx="141.9" cy="88.8" r=".36" fill="#f0f"/>
<circle cx="141.9" cy="88.8" r=".36" fill="none" stroke="#f0f" stroke-width=".17"/>
<circle cx="141.9" cy="86.9" r=".37" fill="#f0f"/>
<circle cx="141.9" cy="86.9" r=".37" fill="none" stroke="#f0f" stroke-width=".17"/>
<circle cx="144.6" cy="79.1" r=".36" fill="#f0f"/>
<circle cx="144.6" cy="79.1" r=".36" fill="none" stroke="#f0f" stroke-width=".17"/>
<circle cx="144.6" cy="77.2" r=".37" fill="#f0f"/>
<circle cx="144.6" cy="77.2" r=".37" fill="none" stroke="#f0f" stroke-width=".17"/>
<g font-size="4.6" fill="#00f">
<text x="32.9" y="21.1">OSPI Flash</text>
<text x="32.9" y="115.7">OSPI Flash Reset</text>
</g>
<text font-size="3" x="250.8" y="170">http://www.myir-tech.com</text>
<g font-size="2.3" fill="#00f">
<text x="70.1" y="29.3">NOTE:</text>
<text x="70.1" y="31.6">For QSPI Configuration</text>
<text x="70.1" y="33.9">Remove 0E resistors from the following</text>
<text x="70.1" y="36.2">1.OSPI_DQ4 to OSPI_DQ7 nets (RA4)</text>
<text x="70.1" y="38.4">2.OSPI_INTn (R321)</text>
<text x="70.1" y="43">OSPI NOR Flash can be replaced with the Footprint</text>
<text x="70.1" y="45.3">compatible OCTAL NAND Flash (Mfr Part# W35N01JWTBAG)</text>
</g>
<g font-size="2.3" fill="#008000">
<text x="216.2" y="84.9">Place R63 close to the</text>
<text x="216.2" y="87.2">Memory to avoid stub</text>
</g>
<g font-size="1.7">
<text x="206.6" y="28.7">VDD_1V8</text>
<text x="108.5" y="57.5">B2</text>
<text x="134.6" y="57.5">D3</text>
<text x="134.6" y="59.4">D2</text>
<text x="208.5" y="56">GND</text>
<text x="108.4" y="65.2">C2</text>
<text x="108.4" y="61.4">C3</text>
<text x="134.6" y="61.4">C4</text>
<text x="134.6" y="63.3">D4</text>
<text x="134.6" y="65.2">D5</text>
<text x="108.5" y="69.1">A4</text>
<text x="134.6" y="67.1">E3</text>
<text x="134.6" y="69.1">E2</text>
<text x="134.6" y="71">E1</text>
<text x="108.5" y="72.9">A5</text>
<text x="134.6" y="76.8">B4</text>
<text x="140.8" y="73.6">VDD_1V8</text>
<text x="67.6" y="80.8">VDD_1V8</text>
<text x="108.5" y="78.7">A2</text>
<text x="108.5" y="80.7">A3</text>
<text x="108.5" y="82.6">B1</text>
<text x="134.6" y="78.7">D1</text>
<text x="134.6" y="80.7">E4</text>
<text x="179.4" y="80.8">VDD_1V8</text>
<text x="108.4" y="86.4">C5</text>
<text x="108.5" y="84.5">B5</text>
<text x="134.6" y="84.5">B3</text>
<text x="134.6" y="86.4">C1</text>
<text x="134.6" y="88.4">E5</text>
<text x="69.5" y="94.7">GND</text>
<text x="140" y="97.7">GND</text>
<text x="156.2" y="96.6">GND</text>
<text x="138.4" y="123.1">VDD_1V8</text>
<text x="122.6" y="142.2">1</text>
<text x="137.8" y="142.2">5</text>
<text x="146.1" y="142.7">GND</text>
<text x="122.6" y="146.1">2</text>
<text x="122.6" y="150">3</text>
<text x="137.8" y="150">4</text>
<text x="161.6" y="145">VDD_1V8</text>
<text x="117.2" y="158.2">GND</text>
<text x="222" y="164.8">&lt;Variant Name&gt;</text>
<text x="223" y="179.6">Size:</text>
<text x="230.7" y="179.6">Document Number:</text>
<text x="248.8" y="174.4">Title:</text>
<text x="280.9" y="179.6">Rev:</text>
<text x="223" y="184.6">Draw By: MYIR</text>
<text x="243.2" y="184.6">Date: Monday, August 07, 2023</text>
<text x="278" y="184.6">Sheet: 7</text>
<text x="286.3" y="184.6">of 24</text>
</g>
<g font-size="1.7" fill="#000080">
<text x="189.2" y="32.5">R41</text>
<text x="189.2" y="34.5">R42</text>
<text x="198.8" y="32.5">10K/4/5%</text>
<text x="198.8" y="34.5">10K/4/5%</text>
<text x="189.2" y="40.2">R45</text>
<text x="189.2" y="38.3">R44</text>
<text x="189.2" y="36.4">R43</text>
<text x="198.8" y="40.2">10K/4/5%</text>
<text x="198.8" y="38.3">10K/4/5%</text>
<text x="198.8" y="36.4">10K/4/5%</text>
<text x="189.2" y="46">R48</text>
<text x="189.2" y="42.2">R46</text>
<text x="189.2" y="48">R49</text>
<text x="189.2" y="44.1">R47</text>
<text x="198.8" y="46">10K/4/5%</text>
<text x="198.8" y="42.2">10K/4/5%</text>
<text x="198.8" y="48">DNP/R0402</text>
<text x="198.8" y="44.1">10K/4/5%</text>
<text x="112.9" y="53.8">U55</text>
<text x="189.2" y="49.9">R50</text>
<text x="198.8" y="49.9">1K/4/5%</text>
<text x="73.4" y="57.6">R51</text>
<text x="83" y="57.6">0R/4/5%</text>
<text x="189.2" y="57.6">R52</text>
<text x="189.2" y="59.5">R53</text>
<text x="198.8" y="57.6">0R/4/5%</text>
<text x="198.8" y="59.5">0R/4/5%</text>
<text x="73.6" y="65.3">R54</text>
<text x="83.2" y="65.3">0R/4/5%</text>
<text x="189.2" y="63.4">R56</text>
<text x="189.2" y="65.3">R58</text>
<text x="189.2" y="61.5">R55</text>
<text x="198.8" y="63.4">0R/4/5%</text>
<text x="198.8" y="65.3">0R/4/5%</text>
<text x="198.8" y="61.5">0R/4/5%</text>
<text x="189.2" y="67.3">R59</text>
<text x="189.2" y="69.2">R60</text>
<text x="189.2" y="71.1">R61</text>
<text x="198.8" y="67.3">0R/4/5%</text>
<text x="198.8" y="69.2">0R/4/5%</text>
<text x="198.8" y="71.1">0R/4/5%</text>
<text x="73.2" y="73.1">R57</text>
<text x="82.8" y="73.1">0R/4/5%</text>
<text x="189.2" y="75">R62</text>
<text x="198.8" y="75">22R/4/5%</text>
<text x="214.3" y="78.8">R63</text>
<text x="223.9" y="78.8">DNP/R0402</text>
<text x="73.4" y="88.5">R66</text>
<text x="73.4" y="86.6">R65</text>
<text x="73.4" y="84.6">R64</text>
<text x="83" y="88.5">100K/4/5%</text>
<text x="83" y="86.6">10K/4/5%</text>
<text x="83" y="84.6">10K/4/5%</text>
<text x="162" y="86.6">C57</text>
<text x="162" y="88.5">C58</text>
<text x="162" y="84.6">C56</text>
<text x="169.7" y="86.6">100nF/4/50V</text>
<text x="169.7" y="88.5">100nF/4/50V</text>
<text x="169.7" y="84.6">100nF/4/50V</text>
<text x="113.9" y="94.3">S28HS512TGABHV010</text>
<text x="162" y="90.4">C59</text>
<text x="169.7" y="90.4">4.7uF/4/6.3V</text>
<text x="150" y="130.8">C60</text>
<text x="150" y="136.6">100nF/4/50V</text>
<text x="126.3" y="139.7">U8</text>
<text x="144.2" y="146.2">R68</text>
<text x="153.9" y="146.2">10K/4/5%</text>
<text x="126.4" y="154.7">RS1G08XF5</text>
</g>
<g font-size="1.7" fill="#f00">
<text x="48.7" y="58.4">SoC_OSPI0_CLK</text>
<text x="91.1" y="57.3">OSPI_CLK</text>
<text x="178" y="57.3">OSPI_DQ0</text>
<text x="178" y="59.3">OSPI_DQ1</text>
<text x="239.2" y="58.6">SoC_OSPI0_DQ0</text>
<text x="91.3" y="65.1">OSPI_CS</text>
<text x="96.5" y="61.4">DS</text>
<text x="178" y="63.1">OSPI_DQ3</text>
<text x="178" y="61.2">OSPI_DQ2</text>
<text x="178" y="65.1">OSPI_DQ4</text>
<text x="239.2" y="60.5">SoC_OSPI0_DQ1</text>
<text x="239.2" y="62.4">SoC_OSPI0_DQ2</text>
<text x="239.2" y="64.3">SoC_OSPI0_DQ3</text>
<text x="48.9" y="66.1">SoC_OSPI0_CSn0</text>
<text x="71.8" y="68.9">OSPI_RSTn</text>
<text x="178" y="67">OSPI_DQ5</text>
<text x="178" y="68.9">OSPI_DQ6</text>
<text x="178" y="70.9">OSPI_DQ7</text>
<text x="239.2" y="66.3">SoC_OSPI0_DQ4</text>
<text x="239.2" y="68.2">SoC_OSPI0_DQ5</text>
<text x="239.2" y="70.1">SoC_OSPI0_DQ6</text>
<text x="48.9" y="73.8">SoC_OSPI0_ECC_FAIL</text>
<text x="90.9" y="72.8">OSPI_INTn</text>
<text x="154.3" y="74.9">DS</text>
<text x="178" y="74.7">QSPI_DQS</text>
<text x="239.2" y="75.9">SoC_OSPI0_DQS</text>
<text x="239.2" y="72.1">SoC_OSPI0_DQ7</text>
<text x="239.2" y="79.8">SoC_OSPI0_LBCLK</text>
<text x="93" y="84.4">OSPI_INTn</text>
<text x="93" y="86.3">OSPI_CS</text>
<text x="93" y="88.2">OSPI_CLK</text>
<text x="77.4" y="143.1">SoC_OSPI0_RESETOUT1</text>
<text x="77.4" y="146.8">SoC_RESETSTATz</text>
<text x="150.4" y="149.8">OSPI_RSTn</text>
</g>
<g font-size="1.7" fill="#004080">
<text x="112.9" y="58.7">CK</text>
<text x="128.7" y="58.7">DQ0</text>
<text x="112.9" y="62.6">DS</text>
<text x="128.7" y="60.7">DQ1</text>
<text x="128.7" y="62.6">DQ2</text>
<text x="128.7" y="64.5">DQ3</text>
<text x="112.9" y="66.5">CS</text>
<text x="112.9" y="70.3">RESET</text>
<text x="128.7" y="66.5">DQ4</text>
<text x="128.7" y="68.4">DQ5</text>
<text x="128.7" y="70.3">DQ6</text>
<text x="112.9" y="74.2">INT</text>
<text x="128.7" y="72.3">DQ7</text>
<text x="112.9" y="80">DNU1</text>
<text x="112.9" y="81.9">DNU2</text>
<text x="112.9" y="83.8">DFU3</text>
<text x="127.2" y="80">VCCQ</text>
<text x="127.2" y="81.9">VCCQ</text>
<text x="129.3" y="78">Vcc</text>
<text x="112.9" y="85.8">DFU4</text>
<text x="112.9" y="87.7">DNU5</text>
<text x="127.5" y="87.7">VSSQ</text>
<text x="127.5" y="89.6">VSSQ</text>
<text x="129.4" y="85.8">Vss</text>
<text x="125.9" y="143.5">B</text>
<text x="131.8" y="143.5">VCC</text>
<text x="125.9" y="147.3">A</text>
<text x="125.9" y="151.2">GND</text>
<text x="134.4" y="151.2">Y</text>
</g>
<g font-size="1.7" fill="#800000">
<text x="261.6" y="176.3">MYB-Y62X-V01</text>
<text x="224.9" y="181.7">B</text>
<text x="233.6" y="181.7">OSPI INTERFACE</text>
<text x="282.8" y="181.7">V1.0</text>
</g>
<g font-size="1.4">
<text x="30.9" y="1.4">5</text>
<text x="88.8" y="1.4">4</text>
<text x="146.7" y="1.4">3</text>
<text x="204.6" y="1.4">2</text>
<text x="262.6" y="1.4">1</text>
<text x=".5" y="26.1">D</text>
<text x="292" y="26.1">D</text>
<text x=".5" y="71.9">C</text>
<text x="292" y="71.9">C</text>
<text x=".5" y="117.8">B</text>
<text x="292" y="117.8">B</text>
<text x=".5" y="163.6">A</text>
<text x="292" y="163.6">A</text>
<text x="30.9" y="186.8">5</text>
<text x="88.8" y="186.8">4</text>
<text x="146.7" y="186.8">3</text>
<text x="204.6" y="186.8">2</text>
<text x="262.6" y="186.8">1</text>
</g>
</svg>
